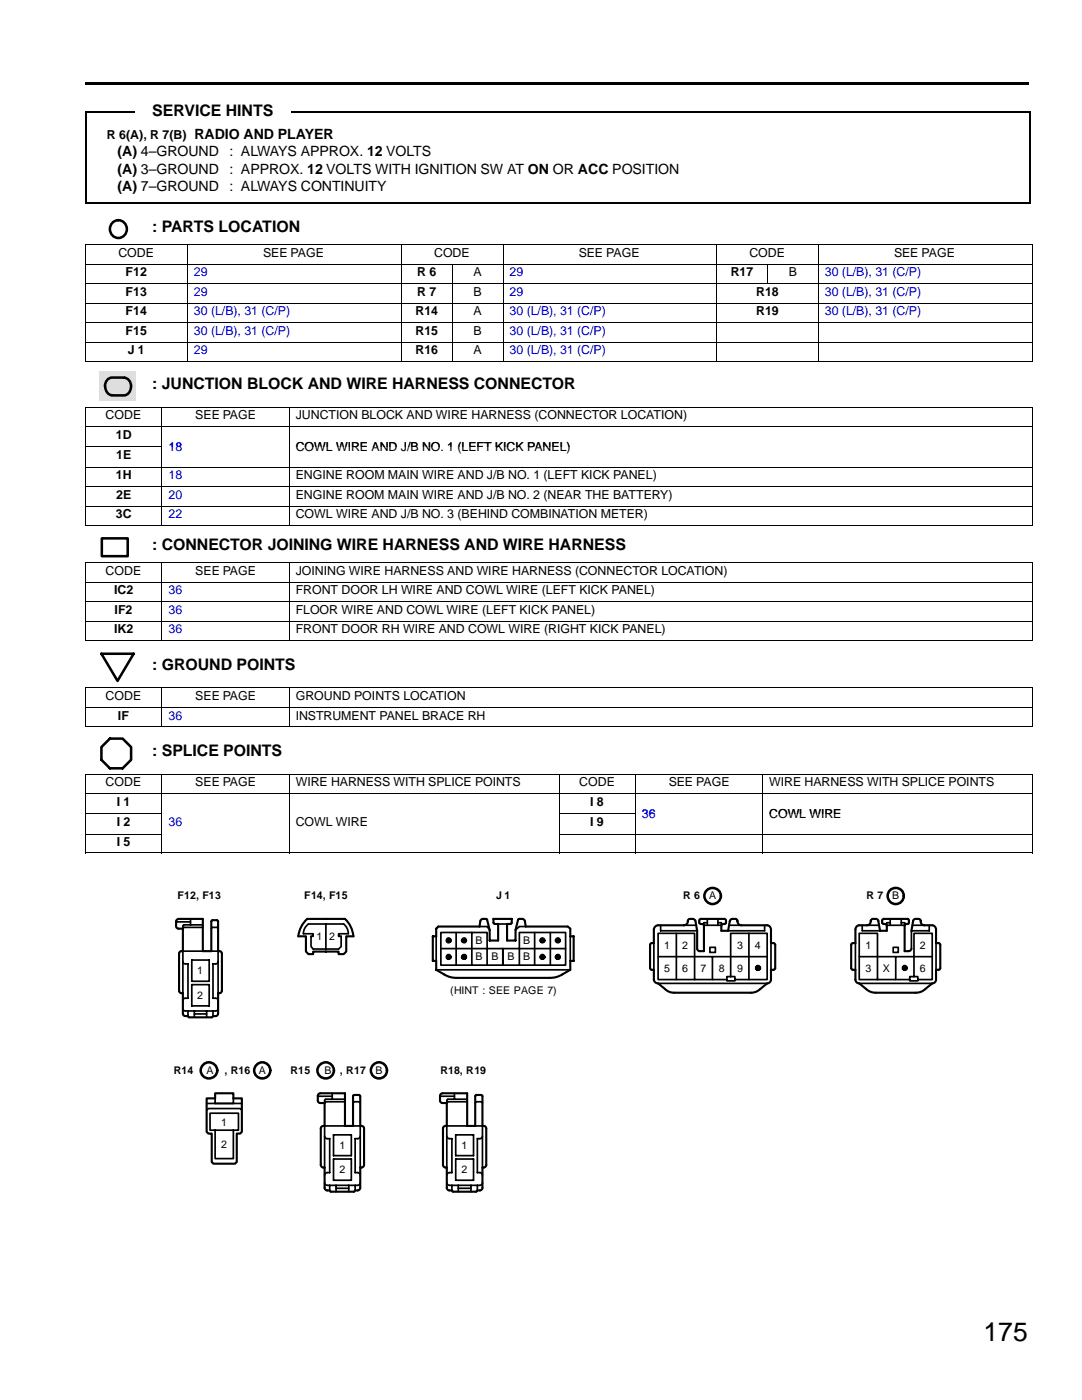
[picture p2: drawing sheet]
<svg xmlns="http://www.w3.org/2000/svg" width="216mm" height="279mm" viewBox="0 0 216 279" stroke-linecap="round" stroke-linejoin="round" font-family="sans-serif">
<path d="M17 16.5h188.3v.5h-188.3z" fill-rule="evenodd" fill="#000"/>
<path d="M17 22.4h188.7M17.1 22.3v18.3M205.5 22.3v18.3M17 40.5h188.7" fill="none" stroke="#000" stroke-width=".25"/>
<circle cx="23.6" cy="45.7" r="1.74" fill="none" stroke="#000" stroke-width=".51"/>
<g fill="none" stroke="#000" stroke-width=".2">
<path d="M17 48.8h189.1M17 52.7h189.1M17 56.6h189.1M17.1 48.8v23.3M37.4 48.8v23.3M80.1 48.8v23.3M90.2 52.7v19.4M100.4 48.8v23.3M143 48.8v23.3M153.1 52.7v3.9M163.3 48.8v23.3M206 48.8v23.3"/>
<path d="M17 60.5h189.1M17 64.4h189.1M17 68.3h189.1M17 72.1h189.1"/>
</g>
<g fill="#dedede">
<path d="M19.9 74.2h7.3v5.9h-7.3z" fill-rule="evenodd"/>
<path d="M21.5 75.7l.9-.3h2.3a1.8 1.8 0 0 1 1.2 2.8l-.7 .6-2.8 .1a1.65 1.65 0 0 1-1.4-1.8h-.1a1.95 1.95 0 0 1 .6-1.4z" fill-rule="evenodd"/>
</g>
<g fill="none" stroke="#000" stroke-width=".51">
<path d="M21.5 75.7l.9-.3h2.3a1.8 1.8 0 0 1 1.2 2.8l-.7 .6-2.8 .1a1.65 1.65 0 0 1-1.4-1.8h-.1a1.95 1.95 0 0 1 .6-1.4zM20.3 107.4h5.2v3.6h-5.2zM20.2 130.5h6.5l-3.2 5.4z"/>
<circle cx="23.2" cy="150.4" r="3.2"/>
<circle cx="142.2" cy="178.8" r="1.63"/>
<circle cx="178.7" cy="178.8" r="1.62"/>
<circle cx="41.7" cy="213.6" r="1.63"/>
<circle cx="52.3" cy="213.6" r="1.61"/>
<circle cx="65" cy="213.6" r="1.62"/>
<circle cx="75.6" cy="213.6" r="1.61"/>
</g>
<g fill="none" stroke="#000" stroke-width=".2">
<path d="M17 81.2h189.1M17 85.1h189.1M17 89.2h15.3M17 93.3h189.1M17 97.2h189.1M17.1 81.2v23.7M32.3 81.2v23.7M57.7 81.2v23.7M206 81.2v23.7M17 101h189.1M17 104.9h189.1M17 112.3h189.1"/>
<path d="M17 116.2h189.1M17.1 112.3v15.5M32.3 112.3v15.5M57.7 112.3v15.5M206 112.3v15.5M17 120.1h189.1M17 124h189.1M17 127.8h189.1M17 137.3h189.1M17.1 137.2v7.8M32.3 137.2v7.8M57.7 137.2v7.8"/>
<path d="M206 137.2v7.8M17 141.2h189.1M17 145h189.1M17 154.5h189.1M17 158.4h189.1M17.1 154.4v15.9M32.3 154.4v15.9M57.7 154.4v15.9M111.5 154.4v15.9M126.8 154.4v15.9M152.2 154.4v15.9M206 154.4v15.9"/>
<path d="M17 162.4h15.3M17 166.5h15.3M17 170.2h189.1M111.5 162.4h15.2M111.5 166.5h94.6"/>
</g>
<path d="M35.2 183.7l.4-.3h4.9v6.4h1.7v-5.9l.2-.3 1.1 .1v6.1a.56 .56 0 0 1 .8 .5v7.4a.56 .56 0 0 1-.8 .5v4.3l-.2 .2-.8 .1-.3 .2h-4.4l-.3-.2-.8-.1-.2-.4v-4.1a.56 .56 0 0 1-.8-.5v-7.4a.56 .56 0 0 1 .8-.5v-4.5h-.9l-.4-.2zM61.3 183.4h7.5l1.1 1.3 .4 1 .2 1.2h-1.4v3l-.5 .5h-1v-.5h-5.1v.5h-.9l-.6-.5v-3h-1.5l.3-1.2 .4-1zM87 185.3l.5-.4h8.2l.3-1.3a1 1 0 0 1 1.2 0l.5 2v2.1h1.7v-3.3l-.8-.1-.1-.9h3.6l-.1 .9-.8 .1v3.3h1.7v-2.1l.5-2.2a1.16 1.16 0 0 1 1.2 .2l.3 1.3h8.4l.5 .4v1.6h.7v4.9h-.7v1.7a6.5 6.5 0 0 1-4.2 1.7l-19.5-.1a8.5 8.5 0 0 1-3.1-1.6v-1.7h-.6v-4.9h.6zM130.7 184.9l.6-.2h5.1a.93 .93 0 0 0 .9-1.1 .99 .99 0 0 1 1.5 .2l.3 2v3.5l.3 .4 1.1 .1v-5.1l-.2-.2-.7-.2v-.8l.3-.1h4.8l.2 .7-.2 .3-.7 .2-.1 1.2h1.4l.4-2.2a1.09 1.09 0 0 1 1.4 0l.1 .2a.78 .78 0 0 0 .7 .9h5.2a.84 .84 0 0 1 .7 .8v2.7l.7 .1 .2 .3v4.6l-.2 .3h-.7v2a.76 .76 0 0 1-.7 .8 6.7 6.7 0 0 1-2.4 1.7l-.8 .1h-15.4l-.8-.1a7 7 0 0 1-2.4-1.7 .84 .84 0 0 1-.8-.8v-2h-.6l-.2-.3v-4.6l.2-.3 .6-.1v-2.7zM181.9 185.8l.4-2.2a1.17 1.17 0 0 1 1.4 0 .85 .85 0 0 0 .8 1.1h1.5a.84 .84 0 0 1 .8 .8v2.7l.6 .1 .2 .3v4.6l-.2 .3h-.6v2a.76 .76 0 0 1-.8 .8 6.4 6.4 0 0 1-2.4 1.7l-.9 .1h-7.9l-.9-.1a6.4 6.4 0 0 1-2.5-1.7 .76 .76 0 0 1-.7-.8v-2h-.7l-.2-.3v-4.6l.2-.3 .7-.1v-2.7a.84 .84 0 0 1 .7-.8h1.6a.97 .97 0 0 0 .8-1.1 1.05 1.05 0 0 1 1.4 0l.4 2.2h1.4l-.1-1.2-.7-.2-.2-.3 .2-.7h5l.1 .9-.7 .2-.1 .2v5.1l1.1-.1 .3-.4M41.2 219.2h1.7v-1h3.7v1h1.7v6.7l-.4 .3h-.7v5.7l-.3 .3h-4.3l-.4-.3v-5.7h-.6l-.4-.3zM63.5 218.4l.4-.2h4.9v6.5h1.6l.1-6.1 .2-.1 1.1 .1 .1 6.1a.57 .57 0 0 1 .7 .5v7.3a.6 .6 0 0 1-.7 .5v4.1l-.3 .4-.7 .1-.3 .2h-4.6l-.2-.2-.8-.1-.2-.4v-4.1a.6 .6 0 0 1-.8-.5v-7.3a.57 .57 0 0 1 .8-.5v-4.6h-.9l-.4-.2zM87.9 218.4l.4-.2h4.9v6.5h1.6l.1-6.1 .2-.1 1.1 .1 .1 6.1a.57 .57 0 0 1 .7 .5v7.3a.6 .6 0 0 1-.7 .5v4.1l-.3 .4-.8 .1-.2 .2h-4.6l-.2-.2-.8-.1-.2-.4v-4.1a.6 .6 0 0 1-.8-.5v-7.3a.57 .57 0 0 1 .8-.5v-4.6h-.9l-.4-.2z" fill="none" stroke="#000" stroke-width=".42"/>
<g fill="none" stroke="#000" stroke-width=".34">
<path d="M35.1 184h2.9M36.5 191.9l.2 .4 .8 .1v6.8l-.8 .1-.2 .4M38 183.4v1.2M38.3 191.6h3.4v4.2h-3.4zM38.3 196.5h3.4v4.2h-3.4zM40.5 184.6h-3.8l-.2 .2v.5l.2-.2h3.8M40.5 189.8h-4v8.4M42.2 185.3l.2-.2h.9l.2 .2M42.2 189.8h1.3v8.4M43.5 191.9l-.2 .4-.8 .1v6.8l.8 .1 .2 .4M61.2 184.7l.4-.3h7a2.55 2.55 0 0 1 .9 2h-1.9v.5h.5v2l-.5 .5h-5.1l-.4-.5v-2h.4v-.5h-2a2.31 2.31 0 0 1 .7-1.7zM65 184.4v5"/>
<path d="M87 193.5h26.8M87 186.9v4.9M88 189.3h9.2v3.3M89.4 187.4v.6M89.4 190.7v.6M89.6 187.4v.6M89.6 190.7v.6M91 186.1v6.5M92.5 187.4v.6M92.5 190.7v.6M92.7 187.4v.6M92.7 190.7v.6"/>
<path d="M94.1 186.1h-6.1v6.5h6.1M95.7 184.9h1.5l.5 .7M99.4 184.4h1.8M100.3 189.3h-3.1v-3.2h-3.1v6.5h6.2M100.3 189.3h3.3v-3.2h9.3v6.5h-12.6M100.3 189.3v3.3M104.9 184.9h-1.3l-.7 .7M106.7 186.1v6.5M108.1 187.4v.6M108.1 190.7v.6M108.4 187.4v.6M108.4 190.7v.6"/>
<path d="M109.8 186.1v6.5M111.3 187.4v.6M111.3 190.7v.6M111.4 187.4v.6M111.4 190.7v.6M112.9 189.3h-9.3v3.3M113.8 186.9v4.9M130.5 188.2v5.3M131.3 190.9h21.8M131.3 196.3h21.8M131.8 184.7v1.1h7.3M135 186.3v9.2"/>
<path d="M136.4 184.7h2.5M138.6 195.5v-9.2h-7.3v9.2h13.7M140.5 184.7h3.4M141.1 184.1h-.6v.6M141.1 183.4v1.3M141.6 189.1h1.1v1h-1.1zM142.2 190.9v4.6M143.3 184.1h.6v.6M143.3 183.4v1.3M145 194.9h1.6v.8h-1.6zM145.5 184.7h2.4M145.8 194.9v-8.6h7.3v9.2h-6.5"/>
<path d="M149.4 186.3v9.2M151.1 192.9v.6M151.4 192.9v.6M152.6 184.7v1.1h-7.3M153.8 188.2v5.3M170.7 188.2v5.3M171.4 190.9h14.6M171.4 196.3h14.6M172 184.7v1.1h3.6M173 184.7h2.4M175.1 195.5v-9.2h-3.7v9.2h10.1M177 184.7h3.5"/>
<path d="M177.6 184.1h-.6v.6M177.6 183.4v1.3M178.2 189.1h1v1h-1zM178.7 190.9v4.6M179.8 184.1h.7v.6M179.8 183.4v1.3M180.4 192.9v.6M180.7 192.9v.6M181.5 194.9h1.6v.8h-1.6zM182 184.7h2.5M182.4 194.9v-8.6h3.6v9.2h-2.9M185.4 184.7v1.1h-3.5v3.5"/>
<path d="M186.8 188.2v5.3M36.5 201.3l.2 .4 .3 .1h6l.3-.1 .2-.4M37.5 201.8v1M38.8 201.8v1.2M38.8 202.4h2.4M41.2 201.8v1.2M42.5 201.8v1M42.9 219.2v1M46.6 219.2v1M63.4 218.8h2.9M66.3 218.2v1.2M68.8 219.4h-3.8l-.2 .2v.5l.2-.2h3.8"/>
<path d="M87.8 218.8h2.9M90.7 218.2v1.2M93.2 219.4h-3.8l-.2 .2v.5l.2-.2h3.8M41.2 221.6l.4-.4h6.3l.4 .4M41.2 220.2h7.1M41.9 222.2h5.7v3.4h-5.7zM42.9 225.6v5.6h3.7v-5.6M64.8 236.1v.2l.5 .3h6.1l.4-.3 .1-.2M64.8 226.7l.2 .5h.8v6.8l-.8 .1-.2 .4M65.8 236.6v1M66.5 226.5h3.6v4.1h-3.6zM66.5 231.3h3.6v4.2h-3.6z"/>
<path d="M67.1 236.6v1.2M67.1 237.2h2.5M68.8 224.7h-4v8.3M69.6 236.6v1.2M70.4 220.1l.3-.2h.9l.3 .2M70.4 224.7h1.5v8.3M70.9 236.6v1M71.9 226.7l-.3 .5h-.7v6.8l.7 .1 .3 .4M89.2 236.1l.2 .4 .3 .1h6.1l.2-.1 .3-.4M89.2 226.7l.2 .5h.8v6.8l-.8 .1-.2 .4M90.2 236.6v1M90.9 226.5h3.6v4.1h-3.6z"/>
<path d="M90.9 231.3h3.6v4.2h-3.6zM91.4 237.2h2.6M91.4 236.6v1.2M93.2 224.7h-4v8.3M94 236.6v1.2M94.8 220.1l.3-.2h.9l.3 .2M94.8 224.7h1.5v8.3M95.2 236.6v1M96.3 226.7l-.3 .5h-.8v6.8l.8 .1 .3 .4"/>
<circle cx="89.5" cy="191" r=".34"/>
<circle cx="89.5" cy="187.7" r=".33"/>
<circle cx="89.5" cy="191" r=".48"/>
<circle cx="89.5" cy="187.7" r=".48"/>
<circle cx="92.6" cy="191" r=".45"/>
<circle cx="92.6" cy="187.7" r=".45"/>
<circle cx="92.6" cy="191" r=".36"/>
<circle cx="92.6" cy="187.7" r=".35"/>
<circle cx="108.2" cy="191" r=".34"/>
<circle cx="108.2" cy="187.7" r=".33"/>
<circle cx="108.2" cy="191" r=".48"/>
<circle cx="108.2" cy="187.7" r=".48"/>
<circle cx="111.3" cy="191" r=".45"/>
<circle cx="111.3" cy="187.7" r=".45"/>
<circle cx="111.3" cy="191" r=".35"/>
<circle cx="111.3" cy="187.7" r=".35"/>
<circle cx="151.2" cy="193.2" r=".48"/>
<circle cx="151.3" cy="193.2" r=".37"/>
<circle cx="180.5" cy="193.2" r=".34"/>
<circle cx="180.5" cy="193.2" r=".48"/>
</g>
<path d="M27 20.1h31v4h-31z" fill-rule="evenodd" fill="#fff"/>
<text font-size="5.3" x="196.3" y="267.5">175</text>
<g font-size="3.2">
<text x="30.4" y="23.1">SERVICE HINTS</text>
<text x="30.4" y="46.2">: PARTS LOCATION</text>
<text x="30.4" y="77.6">: JUNCTION BLOCK AND WIRE HARNESS CONNECTOR</text>
<text x="30.4" y="109.7">: CONNECTOR JOINING WIRE HARNESS AND WIRE HARNESS</text>
<text x="30.4" y="133.7">: GROUND POINTS</text>
<text x="30.4" y="150.9">: SPLICE POINTS</text>
</g>
<g font-size="2.8">
<text x="38.8" y="27.7">RADIO AND PLAYER</text>
<text x="23.5" y="31.2">(A) 4–GROUND</text>
<text x="23.5" y="34.6">(A) 3–GROUND</text>
<text x="45.8" y="31.2">: ALWAYS APPROX. 12 VOLTS</text>
<text x="45.8" y="34.6">: APPROX. 12 VOLTS WITH IGNITION SW AT ON OR ACC POSITION</text>
<text x="23.5" y="38.1">(A) 7–GROUND</text>
<text x="45.8" y="38.1">: ALWAYS CONTINUITY</text>
</g>
<g font-size="2.5">
<text x="21.3" y="27.7">R 6(A), R 7(B)</text>
<text x="23.6" y="51.2">CODE</text>
<text x="52.5" y="51.2">SEE PAGE</text>
<text x="86.6" y="51.2">CODE</text>
<text x="115.5" y="51.2">SEE PAGE</text>
<text x="149.5" y="51.2">CODE</text>
<text x="178.4" y="51.2">SEE PAGE</text>
<text x="25.1" y="55.1">F12</text>
<text x="25.1" y="59">F13</text>
<text x="83.2" y="55.1">R 6</text>
<text x="83.2" y="59">R 7</text>
<text x="94.5" y="55.1">A</text>
<text x="94.5" y="59">B</text>
<text x="145.8" y="55.1">R17</text>
<text x="150.9" y="59">R18</text>
<text x="157.4" y="55.1">B</text>
<text x="25.1" y="62.9">F14</text>
<text x="82.9" y="62.9">R14</text>
<text x="94.5" y="62.9">A</text>
<text x="150.9" y="62.9">R19</text>
<text x="25.1" y="66.8">F15</text>
<text x="25.5" y="70.7">J 1</text>
<text x="82.9" y="66.8">R15</text>
<text x="82.9" y="70.7">R16</text>
<text x="94.5" y="66.8">B</text>
<text x="94.5" y="70.7">A</text>
<text x="21.1" y="83.7">CODE</text>
<text x="38.9" y="83.7">SEE PAGE</text>
<text x="59" y="83.7">JUNCTION BLOCK AND WIRE HARNESS (CONNECTOR LOCATION)</text>
<text x="23.1" y="87.6">1D</text>
<text x="23.1" y="95.7">1H</text>
<text x="23.2" y="91.7">1E</text>
<text x="59" y="90">COWL WIRE AND J/B NO 1 (LEFT KICK PANEL)</text>
<text x="59" y="90">COWL WIRE AND J/B NO. 1 (LEFT KICK PANEL)</text>
<text x="59" y="95.7">ENGINE ROOM MAIN WIRE AND J/B NO. 1 (LEFT KICK PANEL)</text>
<text x="23.2" y="99.6">2E</text>
<text x="59" y="99.6">ENGINE ROOM MAIN WIRE AND J/B NO. 2 (NEAR THE BATTERY)</text>
<text x="23.1" y="103.5">3C</text>
<text x="59" y="103.5">COWL WIRE AND J/B NO. 3 (BEHIND COMBINATION METER)</text>
<text x="21.1" y="114.7">CODE</text>
<text x="22.8" y="118.6">IC2</text>
<text x="38.9" y="114.7">SEE PAGE</text>
<text x="59" y="114.7">JOINING WIRE HARNESS AND WIRE HARNESS (CONNECTOR LOCATION)</text>
<text x="59" y="118.6">FRONT DOOR LH WIRE AND COWL WIRE (LEFT KICK PANEL)</text>
<text x="22.9" y="122.5">IF2</text>
<text x="59" y="122.5">FLOOR WIRE AND COWL WIRE (LEFT KICK PANEL)</text>
<text x="22.8" y="126.4">IK2</text>
<text x="59" y="126.4">FRONT DOOR RH WIRE AND COWL WIRE (RIGHT KICK PANEL)</text>
<text x="21.1" y="139.7">CODE</text>
<text x="23.5" y="143.6">IF</text>
<text x="38.9" y="139.7">SEE PAGE</text>
<text x="59" y="139.7">GROUND POINTS LOCATION</text>
<text x="59" y="143.6">INSTRUMENT PANEL BRACE RH</text>
<text x="21.1" y="156.9">CODE</text>
<text x="23.3" y="160.9">I 1</text>
<text x="38.9" y="156.9">SEE PAGE</text>
<text x="59" y="156.9">WIRE HARNESS WITH SPLICE POINTS</text>
<text x="115.6" y="156.9">CODE</text>
<text x="117.8" y="160.9">I 8</text>
<text x="133.4" y="156.9">SEE PAGE</text>
<text x="153.5" y="156.9">WIRE HARNESS WITH SPLICE POINTS</text>
<text x="23.3" y="164.9">I 2</text>
<text x="59" y="164.9">COWL WIRE</text>
<text x="117.8" y="164.9">I 9</text>
<text x="153.5" y="163.2">COWL WIRE</text>
<text x="23.3" y="168.8">I 5</text>
</g>
<g font-size="2.5" fill="#00f">
<text x="38.7" y="55.1">29</text>
<text x="38.7" y="59">29</text>
<text x="101.7" y="55.1">29</text>
<text x="101.7" y="59">29</text>
<text x="164.6" y="55.1">30 (L/B), 31 (C/P)</text>
<text x="164.6" y="59">30 (L/B), 31 (C/P)</text>
<text x="38.7" y="62.9">30 (L/B), 31 (C/P)</text>
<text x="101.7" y="62.9">30 (L/B), 31 (C/P)</text>
<text x="164.6" y="62.9">30 (L/B), 31 (C/P)</text>
<text x="38.7" y="66.8">30 (L/B), 31 (C/P)</text>
<text x="38.7" y="70.7">29</text>
<text x="101.7" y="66.8">30 (L/B), 31 (C/P)</text>
<text x="101.7" y="70.7">30 (L/B), 31 (C/P)</text>
<text x="33.6" y="90">18</text>
<text x="33.6" y="95.7">18</text>
<text x="33.6" y="99.6">20</text>
<text x="33.6" y="103.5">22</text>
<text x="33.6" y="118.6">36</text>
<text x="33.6" y="122.5">36</text>
<text x="33.6" y="126.4">36</text>
<text x="33.6" y="143.6">36</text>
<text x="33.6" y="164.9">36</text>
<text x="128.1" y="163.2">36</text>
</g>
<g font-size="2.1">
<text x="35.4" y="179.5">F12, F13</text>
<text x="60.7" y="179.5">F14, F15</text>
<text x="99" y="179.5">J 1</text>
<text x="136.3" y="179.5">R 6</text>
<text x="141.5" y="179.5">A</text>
<text x="172.9" y="179.5">R 7</text>
<text x="178.1" y="179.5">B</text>
<text x="63.2" y="187.6">1 2</text>
<text x="94.9" y="188.4">B</text>
<text x="94.9" y="191.7">B</text>
<text x="98" y="191.7">B</text>
<text x="101.3" y="191.7">B</text>
<text x="104.4" y="188.4">B</text>
<text x="104.4" y="191.7">B</text>
<text x="132.5" y="189.3">1</text>
<text x="136.1" y="189.3">2</text>
<text x="147.1" y="189.3">3</text>
<text x="150.6" y="189.3">4</text>
<text x="172.7" y="189.3">1</text>
<text x="183.6" y="189.3">2</text>
<text x="39.4" y="194.5">1</text>
<text x="132.5" y="193.9">5</text>
<text x="136.1" y="193.9">6</text>
<text x="139.8" y="193.9">7</text>
<text x="143.4" y="193.9">8</text>
<text x="147.1" y="193.9">9</text>
<text x="172.7" y="193.9">3</text>
<text x="176.2" y="193.9">X</text>
<text x="183.6" y="193.9">6</text>
<text x="39.4" y="199.3">2</text>
<text x="89.8" y="198.3">(HINT : SEE PAGE 7)</text>
<text x="34.7" y="214.3">R14</text>
<text x="41.2" y="214.4">A</text>
<text x="44.8" y="214.3">, R16</text>
<text x="51.6" y="214.4">A</text>
<text x="58" y="214.3">R15</text>
<text x="64.8" y="214.4">B</text>
<text x="67.8" y="214.3">, R17</text>
<text x="74.9" y="214.4">B</text>
<text x="87.9" y="214.3">R18, R19</text>
<text x="44.1" y="224.6">1</text>
<text x="44.1" y="229.1">2</text>
<text x="67.7" y="229.3">1</text>
<text x="92.1" y="229.3">1</text>
<text x="67.7" y="234.1">2</text>
<text x="92.1" y="234.1">2</text>
</g>
</svg>
